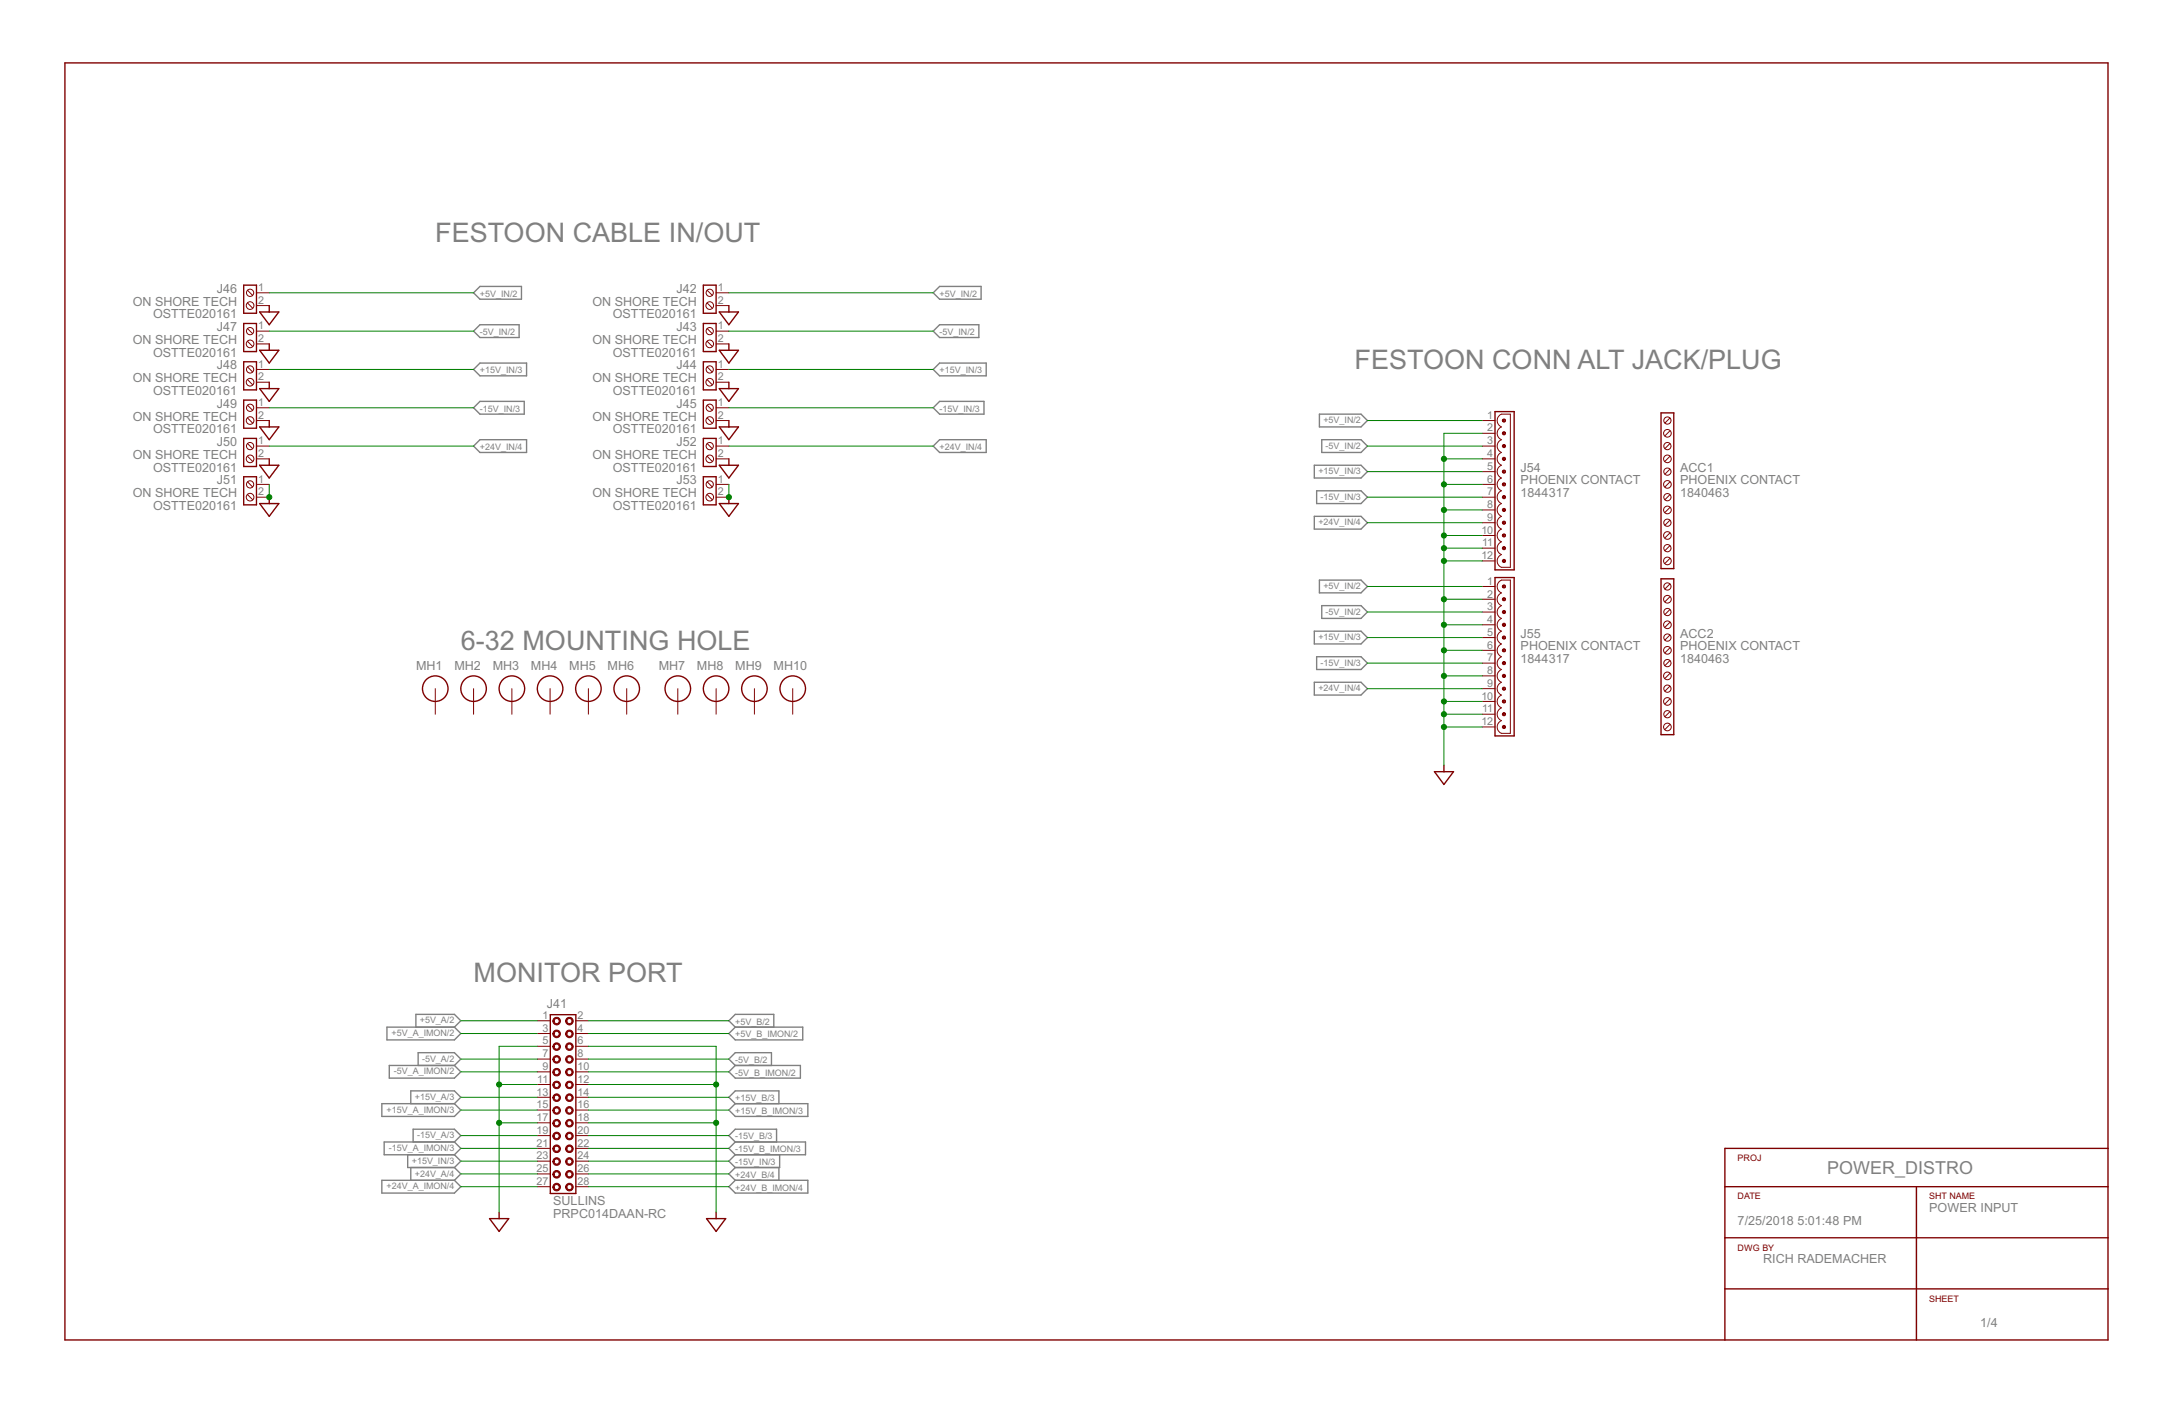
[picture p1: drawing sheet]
<svg xmlns="http://www.w3.org/2000/svg" width="432mm" height="279mm" viewBox="0 0 432 279" stroke-linecap="round" stroke-linejoin="round" font-family="sans-serif">
<g fill="#808080" stroke="#808080" stroke-width=".28">
<path d="M94.2 58.2l1.3-1.2z"/>
<path d="M95.5 57h8.2z"/>
<path d="M94.2 58.2l1.3 1.3z"/>
<path d="M95.5 59.5h8.2z"/>
<path d="M103.7 57v2.5z"/>
<path d="M185.6 58.2l1.3-1.2z"/>
<path d="M186.9 57h8.2z"/>
<path d="M185.6 58.2l1.3 1.3z"/>
<path d="M186.9 59.5h8.2z"/>
<path d="M195.1 57v2.5z"/>
<path d="M272 83.6l-1.3 1.3z"/>
<path d="M262.4 84.9h8.3z"/>
<path d="M270.7 82.4l1.3 1.2z"/>
<path d="M262.4 82.4h8.3z"/>
<path d="M262.4 82.4v2.5z"/>
<path d="M272 116.6l-1.3 1.3z"/>
<path d="M262.4 117.9h8.3z"/>
<path d="M270.7 115.4l1.3 1.2z"/>
<path d="M262.4 115.4h8.3z"/>
<path d="M262.4 115.4v2.5z"/>
<path d="M94.2 65.8l1.3-1.2z"/>
<path d="M95.5 64.6h7.8z"/>
<path d="M94.2 65.8l1.3 1.3z"/>
<path d="M95.5 67.1h7.8z"/>
<path d="M103.3 64.6v2.5z"/>
<path d="M185.6 65.8l1.3-1.2z"/>
<path d="M186.9 64.6h7.8z"/>
<path d="M185.6 65.8l1.3 1.3z"/>
<path d="M186.9 67.1h7.8z"/>
<path d="M194.7 64.6v2.5z"/>
<path d="M272 88.7l-1.3 1.3z"/>
<path d="M262.9 90h7.8z"/>
<path d="M270.7 87.4l1.3 1.3z"/>
<path d="M262.9 87.4h7.8z"/>
<path d="M262.9 87.4v2.6z"/>
<path d="M272 121.7l-1.3 1.3z"/>
<path d="M262.9 123h7.8z"/>
<path d="M270.7 120.4l1.3 1.3z"/>
<path d="M262.9 120.4h7.8z"/>
<path d="M262.9 120.4v2.6z"/>
<path d="M94.2 73.5l1.3-1.3z"/>
<path d="M95.5 72.2h9.2z"/>
<path d="M94.2 73.5l1.3 1.2z"/>
<path d="M95.5 74.7h9.2z"/>
<path d="M104.7 72.2v2.5z"/>
<path d="M91.7 230.9l-1.3 1.3z"/>
<path d="M81.1 232.2h9.3z"/>
<path d="M90.4 229.6l1.3 1.3z"/>
<path d="M81.1 229.6h9.3z"/>
<path d="M81.1 229.6v2.6z"/>
<path d="M185.6 73.5l1.3-1.3z"/>
<path d="M186.9 72.2h9.3z"/>
<path d="M185.6 73.5l1.3 1.2z"/>
<path d="M186.9 74.7h9.3z"/>
<path d="M196.2 72.2v2.5z"/>
<path d="M272 93.8l-1.3 1.3z"/>
<path d="M261.4 95.1h9.3z"/>
<path d="M270.7 92.5l1.3 1.3z"/>
<path d="M261.4 92.5h9.3z"/>
<path d="M261.4 92.5v2.6z"/>
<path d="M272 126.8l-1.3 1.3z"/>
<path d="M261.4 128.1h9.3z"/>
<path d="M270.7 125.5l1.3 1.3z"/>
<path d="M261.4 125.5h9.3z"/>
<path d="M261.4 125.5v2.6z"/>
<path d="M94.2 81.1l1.3-1.3z"/>
<path d="M95.5 79.8h8.8z"/>
<path d="M94.2 81.1l1.3 1.3z"/>
<path d="M95.5 82.4h8.8z"/>
<path d="M104.3 79.8v2.6z"/>
<path d="M145 230.9l1.2-1.3z"/>
<path d="M146.2 229.6h8.9z"/>
<path d="M145 230.9l1.2 1.3z"/>
<path d="M146.2 232.2h8.9z"/>
<path d="M155.1 229.6v2.6z"/>
<path d="M185.6 81.1l1.3-1.3z"/>
<path d="M186.9 79.8h8.8z"/>
<path d="M185.6 81.1l1.3 1.3z"/>
<path d="M186.9 82.4h8.8z"/>
<path d="M195.7 79.8v2.6z"/>
<path d="M272 98.9l-1.3 1.2z"/>
<path d="M261.9 100.1h8.8z"/>
<path d="M270.7 97.6l1.3 1.3z"/>
<path d="M261.9 97.6h8.8z"/>
<path d="M261.9 97.6v2.5z"/>
<path d="M272 131.9l-1.3 1.2z"/>
<path d="M261.9 133.1h8.8z"/>
<path d="M270.7 130.6l1.3 1.3z"/>
<path d="M261.9 130.6h8.8z"/>
<path d="M261.9 130.6v2.5z"/>
<path d="M94.2 88.7l1.3-1.3z"/>
<path d="M95.5 87.4h9.2z"/>
<path d="M94.2 88.7l1.3 1.3z"/>
<path d="M95.5 90h9.2z"/>
<path d="M104.7 87.4v2.6z"/>
<path d="M185.6 88.7l1.3-1.3z"/>
<path d="M186.9 87.4h9.3z"/>
<path d="M185.6 88.7l1.3 1.3z"/>
<path d="M186.9 90h9.3z"/>
<path d="M196.2 87.4v2.6z"/>
<path d="M272 103.9l-1.3 1.3z"/>
<path d="M261.4 105.2h9.3z"/>
<path d="M270.7 102.7l1.3 1.2z"/>
<path d="M261.4 102.7h9.3z"/>
<path d="M261.4 102.7v2.5z"/>
<path d="M272 136.9l-1.3 1.3z"/>
<path d="M261.4 138.2h9.3z"/>
<path d="M270.7 135.7l1.3 1.2z"/>
<path d="M261.4 135.7h9.3z"/>
<path d="M261.4 135.7v2.5z"/>
<path d="M91.7 203l-1.3 1.3z"/>
<path d="M82.7 204.3h7.7z"/>
<path d="M90.4 201.7l1.3 1.3z"/>
<path d="M82.7 201.7h7.7z"/>
<path d="M82.7 201.7v2.6z"/>
<path d="M145 203l1.2-1.3z"/>
<path d="M146.2 201.7h7.7z"/>
<path d="M145 203l1.2 1.3z"/>
<path d="M146.2 204.3h7.7z"/>
<path d="M153.9 201.7v2.6z"/>
<path d="M91.7 205.5l-1.3 1.3z"/>
<path d="M77 206.8h13.4z"/>
<path d="M90.4 204.3l1.3 1.2z"/>
<path d="M77 204.3h13.4z"/>
<path d="M77 204.3v2.5z"/>
<path d="M145 205.5l1.2-1.2z"/>
<path d="M146.2 204.3h13.5z"/>
<path d="M145 205.5l1.2 1.3z"/>
<path d="M146.2 206.8h13.5z"/>
<path d="M159.7 204.3v2.5z"/>
<path d="M91.7 210.6l-1.3 1.3z"/>
<path d="M83.2 211.9h7.2z"/>
<path d="M90.4 209.3l1.3 1.3z"/>
<path d="M83.2 209.3h7.2z"/>
<path d="M83.2 209.3v2.6z"/>
<path d="M90.4 214.4l1.3-1.3z"/>
<path d="M77.4 214.4h13z"/>
<path d="M90.4 211.9l1.3 1.2z"/>
<path d="M77.4 211.9h13z"/>
<path d="M77.4 211.9v2.5z"/>
<path d="M91.7 218.2l-1.3 1.3z"/>
<path d="M81.7 219.5h8.7z"/>
<path d="M90.4 216.9l1.3 1.3z"/>
<path d="M81.7 216.9h8.7z"/>
<path d="M81.7 216.9v2.6z"/>
<path d="M91.7 220.7l-1.3 1.3z"/>
<path d="M75.9 222h14.5z"/>
<path d="M90.4 219.5l1.3 1.2z"/>
<path d="M75.9 219.5h14.5z"/>
<path d="M75.9 219.5v2.5z"/>
<path d="M91.7 225.8l-1.3 1.3z"/>
<path d="M82.2 227.1h8.2z"/>
<path d="M90.4 224.6l1.3 1.2z"/>
<path d="M82.2 224.6h8.2z"/>
<path d="M82.2 224.6v2.5z"/>
<path d="M91.7 228.4l-1.3 1.2z"/>
<path d="M76.4 229.6h14z"/>
<path d="M90.4 227.1l1.3 1.3z"/>
<path d="M76.4 227.1h14z"/>
<path d="M76.4 227.1v2.5z"/>
<path d="M91.7 233.4l-1.3 1.3z"/>
<path d="M81.7 234.7h8.7z"/>
<path d="M90.4 232.2l1.3 1.2z"/>
<path d="M81.7 232.2h8.7z"/>
<path d="M81.7 232.2v2.5z"/>
<path d="M91.7 236l-1.3 1.3z"/>
<path d="M75.9 237.3h14.5z"/>
<path d="M90.4 234.7l1.3 1.3z"/>
<path d="M75.9 234.7h14.5z"/>
<path d="M75.9 234.7v2.6z"/>
<path d="M145 210.6l1.2-1.3z"/>
<path d="M146.2 209.3h7.2z"/>
<path d="M145 210.6l1.2 1.3z"/>
<path d="M146.2 211.9h7.2z"/>
<path d="M153.4 209.3v2.6z"/>
<path d="M145 213.1l1.2-1.2z"/>
<path d="M146.2 211.9h13z"/>
<path d="M145 213.1l1.2 1.3z"/>
<path d="M146.2 214.4h13z"/>
<path d="M159.2 211.9v2.5z"/>
<path d="M145 218.2l1.2-1.3z"/>
<path d="M146.2 216.9h8.7z"/>
<path d="M145 218.2l1.2 1.3z"/>
<path d="M146.2 219.5h8.7z"/>
<path d="M154.9 216.9v2.6z"/>
<path d="M145 220.7l1.2-1.2z"/>
<path d="M146.2 219.5h14.5z"/>
<path d="M145 220.7l1.2 1.3z"/>
<path d="M146.2 222h14.5z"/>
<path d="M160.7 219.5v2.5z"/>
<path d="M145 228.4l1.2-1.3z"/>
<path d="M146.2 227.1h14z"/>
<path d="M145 228.4l1.2 1.2z"/>
<path d="M146.2 229.6h14z"/>
<path d="M160.2 227.1v2.5z"/>
<path d="M145 233.4l1.2-1.2z"/>
<path d="M146.2 232.2h8.7z"/>
<path d="M145 233.4l1.2 1.3z"/>
<path d="M146.2 234.7h8.7z"/>
<path d="M154.9 232.2v2.5z"/>
<path d="M145 236l1.2-1.3z"/>
<path d="M146.2 234.7h14.5z"/>
<path d="M145 236l1.2 1.3z"/>
<path d="M146.2 237.3h14.5z"/>
<path d="M160.7 234.7v2.6z"/>
<path d="M145 225.8l1.2-1.2z"/>
<path d="M146.2 224.6h8.3z"/>
<path d="M145 225.8l1.2 1.3z"/>
<path d="M146.2 227.1h8.3z"/>
<path d="M154.5 224.6v2.5z"/>
</g>
<g fill="#800000" stroke="#800000" stroke-width=".28">
<path d="M12.9 266.5h330.2z"/>
<path d="M419.3 256.3v10.2z"/>
<path d="M419.3 246.1v10.2z"/>
<path d="M419.3 236v10.1z"/>
<path d="M419.3 228.4v7.6z"/>
<path d="M419.3 12.5v215.9z"/>
<path d="M12.9 12.5h406.4z"/>
<path d="M12.9 12.5v254z"/>
<path d="M381.2 266.5h38.1z"/>
<path d="M343.1 266.5h38.1z"/>
<path d="M343.1 256.3v10.2z"/>
<path d="M343.1 246.1v10.2z"/>
<path d="M343.1 236v10.1z"/>
<path d="M343.1 228.4v7.6z"/>
<path d="M343.1 228.4h76.2z"/>
<path d="M343.1 236h38.1z"/>
<path d="M381.2 236h38.1z"/>
<path d="M343.1 246.1h76.2z"/>
<path d="M343.1 256.3h76.2z"/>
<path d="M381.2 236v30.5z"/>
<path d="M53.6 60.8v1.2z"/>
<path d="M53.6 62h1.9z"/>
<path d="M55.5 62l-1.9 2.6z"/>
<path d="M51.6 62l2 2.6z"/>
<path d="M51.6 62h2z"/>
<path d="M53.6 68.4v1.3z"/>
<path d="M53.6 69.7h1.9z"/>
<path d="M55.5 69.7l-1.9 2.5z"/>
<path d="M51.6 69.7l2 2.5z"/>
<path d="M51.6 69.7h2z"/>
<path d="M53.6 76v1.3z"/>
<path d="M53.6 77.3h1.9z"/>
<path d="M55.5 77.3l-1.9 2.5z"/>
<path d="M51.6 77.3l2 2.5z"/>
<path d="M51.6 77.3h2z"/>
<path d="M53.6 83.6v1.3z"/>
<path d="M53.6 84.9h1.9z"/>
<path d="M55.5 84.9l-1.9 2.5z"/>
<path d="M51.6 84.9l2 2.5z"/>
<path d="M51.6 84.9h2z"/>
<path d="M53.6 91.2v1.3z"/>
<path d="M53.6 92.5h1.9z"/>
<path d="M55.5 92.5l-1.9 2.6z"/>
<path d="M51.6 92.5l2 2.6z"/>
<path d="M51.6 92.5h2z"/>
<path d="M51 56.7v5.6z"/>
<path d="M48.5 62.3h2.5z"/>
<path d="M48.5 56.7v5.6z"/>
<path d="M48.5 56.7h2.5z"/>
<path d="M51 64.3v5.6z"/>
<path d="M48.5 69.9h2.5z"/>
<path d="M48.5 64.3v5.6z"/>
<path d="M48.5 64.3h2.5z"/>
<path d="M51 71.9v5.6z"/>
<path d="M48.5 77.5h2.5z"/>
<path d="M48.5 71.9v5.6z"/>
<path d="M48.5 71.9h2.5z"/>
<path d="M51 79.6v5.6z"/>
<path d="M48.5 85.2h2.5z"/>
<path d="M48.5 79.6v5.6z"/>
<path d="M48.5 79.6h2.5z"/>
<path d="M51 87.2v5.6z"/>
<path d="M48.5 92.8h2.5z"/>
<path d="M48.5 87.2v5.6z"/>
<path d="M48.5 87.2h2.5z"/>
<path d="M51 94.8v5.6z"/>
<path d="M48.5 100.4h2.5z"/>
<path d="M48.5 94.8v5.6z"/>
<path d="M48.5 94.8h2.5z"/>
<path d="M109.5 201.8h5z"/>
<path d="M109.5 201.8v35.5z"/>
<path d="M109.5 237.3h5z"/>
<path d="M114.5 201.8v35.5z"/>
<path d="M99.3 241.1v1.2z"/>
<path d="M99.3 242.3h1.9z"/>
<path d="M101.2 242.3l-1.9 2.6z"/>
<path d="M97.4 242.3l1.9 2.6z"/>
<path d="M97.4 242.3h1.9z"/>
<path d="M142.4 241.1v1.2z"/>
<path d="M142.4 242.3h1.9z"/>
<path d="M144.3 242.3l-1.9 2.6z"/>
<path d="M140.5 242.3l1.9 2.6z"/>
<path d="M140.5 242.3h1.9z"/>
<path d="M53.6 98.9v1.2z"/>
<path d="M53.6 100.1h1.9z"/>
<path d="M55.5 100.1l-1.9 2.6z"/>
<path d="M51.6 100.1l2 2.6z"/>
<path d="M51.6 100.1h2z"/>
<path d="M145 60.8v1.2z"/>
<path d="M145 62h1.9z"/>
<path d="M146.9 62l-1.9 2.6z"/>
<path d="M143.1 62l1.9 2.6z"/>
<path d="M143.1 62h1.9z"/>
<path d="M145 68.4v1.3z"/>
<path d="M145 69.7h1.9z"/>
<path d="M146.9 69.7l-1.9 2.5z"/>
<path d="M143.1 69.7l1.9 2.5z"/>
<path d="M143.1 69.7h1.9z"/>
<path d="M145 76v1.3z"/>
<path d="M145 77.3h1.9z"/>
<path d="M146.9 77.3l-1.9 2.5z"/>
<path d="M143.1 77.3l1.9 2.5z"/>
<path d="M143.1 77.3h1.9z"/>
<path d="M145 83.6v1.3z"/>
<path d="M145 84.9h1.9z"/>
<path d="M146.9 84.9l-1.9 2.5z"/>
<path d="M143.1 84.9l1.9 2.5z"/>
<path d="M143.1 84.9h1.9z"/>
<path d="M145 91.2v1.3z"/>
<path d="M145 92.5h1.9z"/>
<path d="M146.9 92.5l-1.9 2.6z"/>
<path d="M143.1 92.5l1.9 2.6z"/>
<path d="M143.1 92.5h1.9z"/>
<path d="M142.4 56.7v5.6z"/>
<path d="M139.9 62.3h2.5z"/>
<path d="M139.9 56.7v5.6z"/>
<path d="M139.9 56.7h2.5z"/>
<path d="M142.4 64.3v5.6z"/>
<path d="M139.9 69.9h2.5z"/>
<path d="M139.9 64.3v5.6z"/>
<path d="M139.9 64.3h2.5z"/>
<path d="M142.4 71.9v5.6z"/>
<path d="M139.9 77.5h2.5z"/>
<path d="M139.9 71.9v5.6z"/>
<path d="M139.9 71.9h2.5z"/>
<path d="M142.4 79.6v5.6z"/>
<path d="M139.9 85.2h2.5z"/>
<path d="M139.9 79.6v5.6z"/>
<path d="M139.9 79.6h2.5z"/>
<path d="M142.4 87.2v5.6z"/>
<path d="M139.9 92.8h2.5z"/>
<path d="M139.9 87.2v5.6z"/>
<path d="M139.9 87.2h2.5z"/>
<path d="M142.4 94.8v5.6z"/>
<path d="M139.9 100.4h2.5z"/>
<path d="M139.9 94.8v5.6z"/>
<path d="M139.9 94.8h2.5z"/>
<path d="M145 98.9v1.2z"/>
<path d="M145 100.1h1.9z"/>
<path d="M146.9 100.1l-1.9 2.6z"/>
<path d="M143.1 100.1l1.9 2.6z"/>
<path d="M143.1 100.1h1.9z"/>
<path d="M330.4 82.1v31z"/>
<path d="M330.4 113.1h2.5z"/>
<path d="M332.9 82.1v31z"/>
<path d="M330.4 82.1h2.5z"/>
<path d="M330.4 115.1v31z"/>
<path d="M330.4 146.1h2.5z"/>
<path d="M332.9 115.1v31z"/>
<path d="M330.4 115.1h2.5z"/>
<path d="M301.2 81.9v31.4z"/>
<path d="M297.3 113.3h3.9z"/>
<path d="M297.3 81.9v31.4z"/>
<path d="M297.3 81.9h3.9z"/>
<path d="M301.2 114.9v31.4z"/>
<path d="M297.3 146.3h3.9z"/>
<path d="M297.3 114.9v31.4z"/>
<path d="M297.3 114.9h3.9z"/>
<path d="M287.2 152.2v1.3z"/>
<path d="M287.2 153.5h1.9z"/>
<path d="M289.1 153.5l-1.9 2.5z"/>
<path d="M285.3 153.5l1.9 2.5z"/>
<path d="M285.3 153.5h1.9z"/>
</g>
<g fill="none" stroke="#800000" stroke-width=".28">
<circle cx="86.6" cy="136.9" r="2.54"/>
<circle cx="94.2" cy="136.9" r="2.54"/>
<circle cx="101.8" cy="136.9" r="2.54"/>
<circle cx="109.4" cy="136.9" r="2.54"/>
<circle cx="117" cy="136.9" r="2.54"/>
<circle cx="124.7" cy="136.9" r="2.54"/>
<circle cx="134.8" cy="136.9" r="2.54"/>
<circle cx="142.4" cy="136.9" r="2.54"/>
<circle cx="150.1" cy="136.9" r="2.54"/>
<circle cx="157.7" cy="136.9" r="2.54"/>
</g>
<g fill="#800000" stroke="#800000" stroke-width=".2">
<path d="M86.6 136.9v5.1z"/>
<path d="M94.2 136.9v5.1z"/>
<path d="M101.8 136.9v5.1z"/>
<path d="M109.4 136.9v5.1z"/>
<path d="M51 58.2h2.6z"/>
<path d="M51 60.8h2.6z"/>
<path d="M49.2 57.7l1 1z"/>
<path d="M49.2 60.3l1 1z"/>
<path d="M51 65.8h2.6z"/>
<path d="M51 68.4h2.6z"/>
<path d="M49.2 65.3l1 1.1z"/>
<path d="M49.2 67.9l1 1z"/>
<path d="M51 73.5h2.6z"/>
<path d="M51 76h2.6z"/>
<path d="M49.2 73l1 1z"/>
<path d="M49.2 75.5l1 1z"/>
<path d="M51 81.1h2.6z"/>
<path d="M51 83.6h2.6z"/>
<path d="M49.2 80.6l1 1z"/>
<path d="M49.2 83.1l1 1z"/>
<path d="M51 88.7h2.6z"/>
<path d="M51 91.2h2.6z"/>
<path d="M49.2 88.2l1 1z"/>
<path d="M49.2 90.7l1 1.1z"/>
<path d="M51 96.3h2.6z"/>
<path d="M51 98.9h2.6z"/>
<path d="M49.2 95.8l1 1z"/>
<path d="M49.2 98.4l1 1z"/>
<path d="M106.9 203h2.5z"/>
<path d="M114.5 203h2.5z"/>
<path d="M106.9 205.5h2.5z"/>
<path d="M114.5 205.5h2.5z"/>
<path d="M106.9 208.1h2.5z"/>
<path d="M114.5 208.1h2.5z"/>
<path d="M106.9 210.6h2.5z"/>
<path d="M114.5 210.6h2.5z"/>
<path d="M106.9 213.1h2.5z"/>
<path d="M114.5 213.1h2.5z"/>
<path d="M106.9 215.7h2.5z"/>
<path d="M114.5 215.7h2.5z"/>
<path d="M106.9 218.2h2.5z"/>
<path d="M114.5 218.2h2.5z"/>
<path d="M106.9 220.7h2.5z"/>
<path d="M114.5 220.7h2.5z"/>
<path d="M106.9 223.3h2.5z"/>
<path d="M114.5 223.3h2.5z"/>
<path d="M106.9 225.8h2.5z"/>
<path d="M114.5 225.8h2.5z"/>
<path d="M106.9 228.4h2.5z"/>
<path d="M114.5 228.4h2.5z"/>
<path d="M106.9 230.9h2.5z"/>
<path d="M114.5 230.9h2.5z"/>
<path d="M106.9 233.4h2.5z"/>
<path d="M114.5 233.4h2.5z"/>
<path d="M106.9 236h2.5z"/>
<path d="M114.5 236h2.5z"/>
<path d="M117 136.9v5.1z"/>
<path d="M124.7 136.9v5.1z"/>
<path d="M134.8 136.9v5.1z"/>
<path d="M142.4 136.9v5.1z"/>
<path d="M150.1 136.9v5.1z"/>
<path d="M157.7 136.9v5.1z"/>
<path d="M142.4 58.2h2.6z"/>
<path d="M142.4 60.8h2.6z"/>
<path d="M140.7 57.7l1 1z"/>
<path d="M140.7 60.3l1 1z"/>
<path d="M142.4 65.8h2.6z"/>
<path d="M142.4 68.4h2.6z"/>
<path d="M140.7 65.3l1 1.1z"/>
<path d="M140.7 67.9l1 1z"/>
<path d="M142.4 73.5h2.6z"/>
<path d="M142.4 76h2.6z"/>
<path d="M140.7 73l1 1z"/>
<path d="M140.7 75.5l1 1z"/>
<path d="M142.4 81.1h2.6z"/>
<path d="M142.4 83.6h2.6z"/>
<path d="M140.7 80.6l1 1z"/>
<path d="M140.7 83.1l1 1z"/>
<path d="M142.4 88.7h2.6z"/>
<path d="M142.4 91.2h2.6z"/>
<path d="M140.7 88.2l1 1z"/>
<path d="M140.7 90.7l1 1.1z"/>
<path d="M142.4 96.3h2.6z"/>
<path d="M142.4 98.9h2.6z"/>
<path d="M140.7 95.8l1 1z"/>
<path d="M140.7 98.4l1 1z"/>
<path d="M332.1 83.1l-1 1z"/>
<path d="M332.1 85.7l-1 1z"/>
<path d="M332.1 88.2l-1 1z"/>
<path d="M332.1 90.7l-1 1.1z"/>
<path d="M332.1 93.3l-1 1z"/>
<path d="M332.1 95.8l-1 1z"/>
<path d="M332.1 98.4l-1 1z"/>
<path d="M332.1 100.9l-1 1z"/>
<path d="M332.1 103.4l-1 1.1z"/>
<path d="M331.1 107l1-1z"/>
<path d="M332.1 108.5l-1 1z"/>
<path d="M332.1 111l-1 1.1z"/>
<path d="M332.1 116.1l-1 1z"/>
<path d="M332.1 118.7l-1 1z"/>
<path d="M332.1 121.2l-1 1z"/>
<path d="M332.1 123.7l-1 1.1z"/>
<path d="M332.1 126.3l-1 1z"/>
<path d="M332.1 128.8l-1 1z"/>
<path d="M332.1 131.4l-1 1z"/>
<path d="M332.1 133.9l-1 1z"/>
<path d="M332.1 136.4l-1 1.1z"/>
<path d="M332.1 139l-1 1z"/>
<path d="M332.1 141.5l-1 1z"/>
<path d="M332.1 144.1l-1 1z"/>
<path d="M294.8 83.6h2.5z"/>
<path d="M294.8 86.2h2.5z"/>
<path d="M294.8 88.7h2.5z"/>
<path d="M294.8 91.2h2.5z"/>
<path d="M294.8 93.8h2.5z"/>
<path d="M294.8 96.3h2.5z"/>
<path d="M294.8 98.9h2.5z"/>
<path d="M294.8 101.4h2.5z"/>
<path d="M294.8 103.9h2.5z"/>
<path d="M294.8 106.5h2.5z"/>
<path d="M294.8 109h2.5z"/>
<path d="M294.8 111.5h2.5z"/>
<path d="M298.6 82.4h1.8z"/>
<path d="M300.4 82.4v30.4z"/>
<path d="M298.6 112.8h1.8z"/>
<path d="M294.8 116.6h2.5z"/>
<path d="M294.8 119.2h2.5z"/>
<path d="M294.8 121.7h2.5z"/>
<path d="M294.8 124.2h2.5z"/>
<path d="M294.8 126.8h2.5z"/>
<path d="M294.8 129.3h2.5z"/>
<path d="M294.8 131.9h2.5z"/>
<path d="M294.8 134.4h2.5z"/>
<path d="M294.8 136.9h2.5z"/>
<path d="M294.8 139.5h2.5z"/>
<path d="M294.8 142h2.5z"/>
<path d="M294.8 144.6h2.5z"/>
<path d="M298.6 115.4h1.8z"/>
<path d="M300.4 115.4v30.4z"/>
<path d="M298.6 145.8h1.8z"/>
<path d="M112.7 202.6a.75 .75 0 0 1 1.2 0 .75 .75 0 0 1-.4 1.2 .75 .75 0 0 1-1-.7h.3a.51 .51 0 0 1 .7-.5 .51 .51 0 0 1 .1 .9 .51 .51 0 0 1-.8-.3v-.1h-.3z" fill-rule="evenodd"/>
<path d="M112.7 205.1a.75 .75 0 0 1 1.2 .1 .75 .75 0 0 1-.4 1.1 .75 .75 0 0 1-1-.7h.3a.51 .51 0 0 1 .7-.4 .51 .51 0 0 1 .1 .8 .51 .51 0 0 1-.8-.2v-.2h-.3z" fill-rule="evenodd"/>
<path d="M112.7 207.6a.75 .75 0 0 1 1.2 .1 .75 .75 0 0 1-.4 1.1 .75 .75 0 0 1-1-.7h.3a.51 .51 0 0 1 .7-.4 .51 .51 0 0 1 .1 .8 .51 .51 0 0 1-.8-.2v-.2h-.3z" fill-rule="evenodd"/>
<path d="M112.7 210.2a.75 .75 0 0 1 1.2 0 .75 .75 0 0 1-.4 1.2 .75 .75 0 0 1-1-.7h.3a.51 .51 0 0 1 .7-.5 .51 .51 0 0 1 .1 .9 .51 .51 0 0 1-.8-.3v-.1h-.3z" fill-rule="evenodd"/>
<path d="M112.7 212.7a.75 .75 0 0 1 1.2 .1 .75 .75 0 0 1-.4 1.1 .75 .75 0 0 1-1-.7h.3a.51 .51 0 0 1 .7-.4 .51 .51 0 0 1 .1 .8 .51 .51 0 0 1-.8-.2v-.2h-.3z" fill-rule="evenodd"/>
<path d="M112.7 215.3a.75 .75 0 0 1 1.2 0 .75 .75 0 0 1-.4 1.2 .75 .75 0 0 1-1-.7h.3a.51 .51 0 0 1 .7-.5 .51 .51 0 0 1 .1 .9 .51 .51 0 0 1-.8-.3v-.1h-.3z" fill-rule="evenodd"/>
<path d="M112.7 217.8a.75 .75 0 0 1 1.2 .1 .75 .75 0 0 1-.4 1.1 .75 .75 0 0 1-1-.7h.3a.51 .51 0 0 1 .7-.4 .51 .51 0 0 1 .1 .8 .51 .51 0 0 1-.8-.2v-.2h-.3z" fill-rule="evenodd"/>
<path d="M110.1 202.6a.75 .75 0 0 1 1.2 0 .75 .75 0 0 1-.4 1.2 .75 .75 0 0 1-.9-.7h.2a.51 .51 0 0 1 .7-.5 .51 .51 0 0 1 .1 .9 .51 .51 0 0 1-.8-.3v-.1h-.2z" fill-rule="evenodd"/>
<path d="M110.1 205.1a.75 .75 0 0 1 1.2 .1 .75 .75 0 0 1-.4 1.1 .75 .75 0 0 1-.9-.7h.2a.51 .51 0 0 1 .7-.4 .51 .51 0 0 1 .1 .8 .51 .51 0 0 1-.8-.2v-.2h-.2z" fill-rule="evenodd"/>
<path d="M110.1 207.6a.75 .75 0 0 1 1.2 .1 .75 .75 0 0 1-.4 1.1 .75 .75 0 0 1-.9-.7h.2a.51 .51 0 0 1 .7-.4 .51 .51 0 0 1 .1 .8 .51 .51 0 0 1-.8-.2v-.2h-.2z" fill-rule="evenodd"/>
<path d="M110.1 210.2a.75 .75 0 0 1 1.2 0 .75 .75 0 0 1-.4 1.2 .75 .75 0 0 1-.9-.7h.2a.51 .51 0 0 1 .7-.5 .51 .51 0 0 1 .1 .9 .51 .51 0 0 1-.8-.3v-.1h-.2z" fill-rule="evenodd"/>
<path d="M110.1 212.7a.75 .75 0 0 1 1.2 .1 .75 .75 0 0 1-.4 1.1 .75 .75 0 0 1-.9-.7h.2a.51 .51 0 0 1 .7-.4 .51 .51 0 0 1 .1 .8 .51 .51 0 0 1-.8-.2v-.2h-.2z" fill-rule="evenodd"/>
<path d="M110.1 215.3a.75 .75 0 0 1 1.2 0 .75 .75 0 0 1-.4 1.2 .75 .75 0 0 1-.9-.7h.2a.51 .51 0 0 1 .7-.5 .51 .51 0 0 1 .1 .9 .51 .51 0 0 1-.8-.3v-.1h-.2z" fill-rule="evenodd"/>
<path d="M110.1 217.8a.75 .75 0 0 1 1.2 .1 .75 .75 0 0 1-.4 1.1 .75 .75 0 0 1-.9-.7h.2a.51 .51 0 0 1 .7-.4 .51 .51 0 0 1 .1 .8 .51 .51 0 0 1-.8-.2v-.2h-.2z" fill-rule="evenodd"/>
<path d="M110.1 220.3a.75 .75 0 0 1 1.2 .1 .75 .75 0 0 1-.4 1.1 .75 .75 0 0 1-.9-.7h.2a.51 .51 0 0 1 .7-.4 .51 .51 0 0 1 .1 .8 .51 .51 0 0 1-.8-.2v-.2h-.2z" fill-rule="evenodd"/>
<path d="M110.1 222.9a.75 .75 0 0 1 1.2 0 .75 .75 0 0 1-.4 1.2 .75 .75 0 0 1-.9-.7h.2a.51 .51 0 0 1 .7-.5 .51 .51 0 0 1 .1 .9 .51 .51 0 0 1-.8-.3v-.1h-.2z" fill-rule="evenodd"/>
<path d="M110.1 225.4a.75 .75 0 0 1 1.2 .1 .75 .75 0 0 1-.4 1.1 .75 .75 0 0 1-.9-.7h.2a.51 .51 0 0 1 .7-.4 .51 .51 0 0 1 .1 .8 .51 .51 0 0 1-.8-.2v-.2h-.2z" fill-rule="evenodd"/>
<path d="M112.7 225.4a.75 .75 0 0 1 1.2 .1 .75 .75 0 0 1-.4 1.1 .75 .75 0 0 1-1-.7h.3a.51 .51 0 0 1 .7-.4 .51 .51 0 0 1 .1 .8 .51 .51 0 0 1-.8-.2v-.2h-.3z" fill-rule="evenodd"/>
<path d="M112.7 222.9a.75 .75 0 0 1 1.2 0 .75 .75 0 0 1-.4 1.2 .75 .75 0 0 1-1-.7h.3a.51 .51 0 0 1 .7-.5 .51 .51 0 0 1 .1 .9 .51 .51 0 0 1-.8-.3v-.1h-.3z" fill-rule="evenodd"/>
<path d="M112.7 220.3a.75 .75 0 0 1 1.2 .1 .75 .75 0 0 1-.4 1.1 .75 .75 0 0 1-1-.7h.3a.51 .51 0 0 1 .7-.4 .51 .51 0 0 1 .1 .8 .51 .51 0 0 1-.8-.2v-.2h-.3z" fill-rule="evenodd"/>
<path d="M110.1 228a.75 .75 0 0 1 1.2 0 .75 .75 0 0 1-.4 1.2 .75 .75 0 0 1-.9-.7h.2a.51 .51 0 0 1 .7-.5 .51 .51 0 0 1 .1 .9 .51 .51 0 0 1-.8-.3v-.1h-.2z" fill-rule="evenodd"/>
<path d="M110.1 230.5a.75 .75 0 0 1 1.2 .1 .75 .75 0 0 1-.4 1.1 .75 .75 0 0 1-.9-.7h.2a.51 .51 0 0 1 .7-.4 .51 .51 0 0 1 .1 .8 .51 .51 0 0 1-.8-.2v-.2h-.2z" fill-rule="evenodd"/>
<path d="M110.1 233a.75 .75 0 0 1 1.2 .1 .75 .75 0 0 1-.4 1.1 .75 .75 0 0 1-.9-.7h.2a.51 .51 0 0 1 .7-.4 .51 .51 0 0 1 .1 .8 .51 .51 0 0 1-.8-.2v-.2h-.2z" fill-rule="evenodd"/>
<path d="M110.1 235.6a.75 .75 0 0 1 1.2 0 .75 .75 0 0 1-.4 1.2 .75 .75 0 0 1-.9-.7h.2a.51 .51 0 0 1 .7-.5 .51 .51 0 0 1 .1 .9 .51 .51 0 0 1-.8-.3v-.1h-.2z" fill-rule="evenodd"/>
<path d="M112.7 235.6a.75 .75 0 0 1 1.2 0 .75 .75 0 0 1-.4 1.2 .75 .75 0 0 1-1-.7h.3a.51 .51 0 0 1 .7-.5 .51 .51 0 0 1 .1 .9 .51 .51 0 0 1-.8-.3v-.1h-.3z" fill-rule="evenodd"/>
<path d="M112.7 233a.75 .75 0 0 1 1.2 .1 .75 .75 0 0 1-.4 1.1 .75 .75 0 0 1-1-.7h.3a.51 .51 0 0 1 .7-.4 .51 .51 0 0 1 .1 .8 .51 .51 0 0 1-.8-.2v-.2h-.3z" fill-rule="evenodd"/>
<path d="M112.7 230.5a.75 .75 0 0 1 1.2 .1 .75 .75 0 0 1-.4 1.1 .75 .75 0 0 1-1-.7h.3a.51 .51 0 0 1 .7-.4 .51 .51 0 0 1 .1 .8 .51 .51 0 0 1-.8-.2v-.2h-.3z" fill-rule="evenodd"/>
<path d="M112.7 228a.75 .75 0 0 1 1.2 0 .75 .75 0 0 1-.4 1.2 .75 .75 0 0 1-1-.7h.3a.51 .51 0 0 1 .7-.5 .51 .51 0 0 1 .1 .9 .51 .51 0 0 1-.8-.3v-.1h-.3z" fill-rule="evenodd"/>
<path d="M298.9 111.4a.32 .32 0 0 1 .5 0 .32 .32 0 0 1-.2 .5 .32 .32 0 0 1-.4-.4h.1a.19 .19 0 0 1 .3-.1 .19 .19 0 0 1 0 .3l-.4-.2z" fill-rule="evenodd"/>
<path d="M298.9 108.9a.32 .32 0 0 1 .5-.1 .32 .32 0 0 1-.2 .5 .32 .32 0 0 1-.4-.3h.1a.19 .19 0 0 1 .3-.1 .19 .19 0 0 1 0 .3l-.4-.2z" fill-rule="evenodd"/>
<path d="M298.9 106.3a.32 .32 0 0 1 .5 0 .32 .32 0 0 1-.2 .5 .32 .32 0 0 1-.4-.3l.2-.2a.18 .18 0 0 1 .3 .1 .18 .18 0 0 1-.1 .2 .18 .18 0 0 1-.2 0l-.2-.1z" fill-rule="evenodd"/>
<path d="M298.9 103.8a.32 .32 0 0 1 .5-.1 .32 .32 0 0 1-.2 .5 .32 .32 0 0 1-.4-.3l.2-.1a.18 .18 0 0 1 .3 0 .18 .18 0 0 1-.1 .3 .18 .18 0 0 1-.2-.1l-.2-.1z" fill-rule="evenodd"/>
<path d="M298.9 101.2a.32 .32 0 0 1 .5 0 .32 .32 0 0 1-.2 .5 .32 .32 0 0 1-.4-.3l.2-.2a.18 .18 0 0 1 .3 .1 .18 .18 0 0 1-.1 .3 .18 .18 0 0 1-.2-.1l-.2-.1z" fill-rule="evenodd"/>
<path d="M298.9 98.7a.32 .32 0 0 1 .5 0 .32 .32 0 0 1-.2 .5 .32 .32 0 0 1-.4-.3l.2-.2a.18 .18 0 0 1 .3 .1 .18 .18 0 0 1-.1 .2 .18 .18 0 0 1-.2 0l-.2-.1z" fill-rule="evenodd"/>
<path d="M298.9 96.2a.32 .32 0 0 1 .5-.1 .32 .32 0 0 1-.2 .5 .32 .32 0 0 1-.4-.3l.2-.1a.18 .18 0 0 1 .3 0 .18 .18 0 0 1-.1 .3 .18 .18 0 0 1-.2-.1l-.2-.1z" fill-rule="evenodd"/>
<path d="M298.9 93.6a.32 .32 0 0 1 .5 0 .32 .32 0 0 1-.2 .5 .32 .32 0 0 1-.4-.3l.2-.2a.18 .18 0 0 1 .3 .1 .18 .18 0 0 1-.1 .2 .18 .18 0 0 1-.2 0l-.2-.1z" fill-rule="evenodd"/>
<path d="M298.9 91.1a.32 .32 0 0 1 .5-.1 .32 .32 0 0 1-.2 .5 .32 .32 0 0 1-.4-.3l.2-.1a.18 .18 0 0 1 .3 0 .18 .18 0 0 1-.1 .3 .18 .18 0 0 1-.2-.1l-.2-.1z" fill-rule="evenodd"/>
<path d="M298.9 88.5a.32 .32 0 0 1 .5 0 .32 .32 0 0 1-.2 .5 .32 .32 0 0 1-.4-.3l.2-.2a.18 .18 0 0 1 .3 .1 .18 .18 0 0 1-.1 .3 .18 .18 0 0 1-.2-.1l-.2-.1z" fill-rule="evenodd"/>
<path d="M298.9 86a.32 .32 0 0 1 .5 0 .32 .32 0 0 1-.2 .5 .32 .32 0 0 1-.4-.3l.2-.2a.18 .18 0 0 1 .3 .1 .18 .18 0 0 1-.1 .2 .18 .18 0 0 1-.2 0l-.2-.1z" fill-rule="evenodd"/>
<path d="M298.9 83.5a.32 .32 0 0 1 .5-.1 .32 .32 0 0 1-.2 .5 .32 .32 0 0 1-.4-.3l.2-.1a.18 .18 0 0 1 .3 0 .18 .18 0 0 1 0 .3 .18 .18 0 0 1-.3-.1l-.2-.1z" fill-rule="evenodd"/>
<path d="M298.9 144.4a.32 .32 0 0 1 .5 0 .32 .32 0 0 1-.2 .5 .32 .32 0 0 1-.4-.3h.1a.19 .19 0 0 1 .3-.2 .19 .19 0 0 1 .1 .2 .19 .19 0 0 1-.3 .1l-.2-.1z" fill-rule="evenodd"/>
<path d="M298.9 141.9a.32 .32 0 0 1 .5-.1 .32 .32 0 0 1-.2 .5 .32 .32 0 0 1-.4-.3h.1a.19 .19 0 0 1 .3-.2 .19 .19 0 0 1 .1 .3 .19 .19 0 0 1-.3 .1l-.2-.2z" fill-rule="evenodd"/>
<path d="M298.9 139.3a.32 .32 0 0 1 .5 0 .32 .32 0 0 1-.2 .5 .32 .32 0 0 1-.4-.3h.1a.19 .19 0 0 1 .3-.2 .19 .19 0 0 1 .1 .2 .19 .19 0 0 1-.3 .2l-.2-.2z" fill-rule="evenodd"/>
<path d="M298.9 136.8a.32 .32 0 0 1 .5 0 .32 .32 0 0 1-.2 .5 .32 .32 0 0 1-.4-.4h.1a.19 .19 0 0 1 .3-.1 .19 .19 0 0 1 .1 .2 .19 .19 0 0 1-.3 .1l-.2-.2z" fill-rule="evenodd"/>
<path d="M298.9 134.3a.32 .32 0 0 1 .5-.1 .32 .32 0 0 1-.2 .5 .32 .32 0 0 1-.4-.3h.1a.19 .19 0 0 1 .3-.2 .19 .19 0 0 1 .1 .3 .19 .19 0 0 1-.3 .1l-.2-.2z" fill-rule="evenodd"/>
<path d="M298.9 131.7a.32 .32 0 0 1 .5 0 .32 .32 0 0 1-.2 .5 .32 .32 0 0 1-.4-.3h.1a.19 .19 0 0 1 .3-.2 .19 .19 0 0 1 .1 .2 .19 .19 0 0 1-.3 .1l-.2-.1z" fill-rule="evenodd"/>
<path d="M298.9 129.2a.32 .32 0 0 1 .5-.1 .32 .32 0 0 1-.2 .5 .32 .32 0 0 1-.4-.3h.1a.19 .19 0 0 1 .3-.2 .19 .19 0 0 1 .1 .3 .19 .19 0 0 1-.3 .1l-.2-.2z" fill-rule="evenodd"/>
<path d="M299 126.5a.32 .32 0 0 1 .4 .2 .32 .32 0 0 1-.2 .4 .32 .32 0 0 1-.4-.3h.1a.19 .19 0 0 1 .3-.2 .2 .2 0 0 1 0 .4l-.4-.2z" fill-rule="evenodd"/>
<path d="M299 124a.32 .32 0 0 1 .4 .2 .32 .32 0 0 1-.2 .4 .32 .32 0 0 1-.4-.4h.1a.19 .19 0 0 1 .3-.1 .19 .19 0 0 1 0 .3l-.4-.2z" fill-rule="evenodd"/>
<path d="M299 121.4a.32 .32 0 0 1 .4 .2 .32 .32 0 0 1-.2 .4 .32 .32 0 0 1-.4-.3h.1a.19 .19 0 0 1 .3-.1 .19 .19 0 0 1 0 .3l-.4-.2z" fill-rule="evenodd"/>
<path d="M298.9 119a.32 .32 0 0 1 .5 0 .32 .32 0 0 1-.2 .5 .32 .32 0 0 1-.4-.3h.1a.19 .19 0 0 1 .3-.2 .19 .19 0 0 1 0 .3l-.4-.1z" fill-rule="evenodd"/>
<path d="M298.9 116.5a.32 .32 0 0 1 .5-.1 .32 .32 0 0 1-.2 .5 .32 .32 0 0 1-.4-.3h.1a.19 .19 0 0 1 .3-.1 .19 .19 0 0 1 0 .3l-.4-.2z" fill-rule="evenodd"/>
</g>
<g fill="none" stroke="#800000" stroke-width=".2">
<path d="M298.6 82.4a1.38 1.38 0 0 0-.8 1.2 1.38 1.38 0 0 0 .8 1.3 1.38 1.38 0 0 0-.8 1.3 1.38 1.38 0 0 0 .8 1.2 1.38 1.38 0 0 0-.8 1.3 1.38 1.38 0 0 0 .8 1.3 1.38 1.38 0 0 0-.8 1.2 1.38 1.38 0 0 0 .8 1.3 1.38 1.38 0 0 0-.8 1.3 1.38 1.38 0 0 0 .8 1.3 1.38 1.38 0 0 0-.8 1.2 1.38 1.38 0 0 0 .8 1.3 1.38 1.38 0 0 0-.8 1.3 1.38 1.38 0 0 0 .8 1.2 1.38 1.38 0 0 0-.8 1.3 1.38 1.38 0 0 0 .8 1.3 1.38 1.38 0 0 0-.8 1.2 1.38 1.38 0 0 0 .8 1.3 1.36 1.36 0 0 0-.8 1.3 1.36 1.36 0 0 0 .8 1.2 1.38 1.38 0 0 0-.8 1.3 1.38 1.38 0 0 0 .8 1.3 1.38 1.38 0 0 0-.8 1.2 1.38 1.38 0 0 0 .8 1.3M298.6 115.4a1.38 1.38 0 0 0-.8 1.2 1.38 1.38 0 0 0 .8 1.3 1.38 1.38 0 0 0-.8 1.3 1.38 1.38 0 0 0 .8 1.2 1.38 1.38 0 0 0-.8 1.3 1.38 1.38 0 0 0 .8 1.3 1.38 1.38 0 0 0-.8 1.2 1.38 1.38 0 0 0 .8 1.3 1.38 1.38 0 0 0-.8 1.3 1.38 1.38 0 0 0 .8 1.3 1.38 1.38 0 0 0-.8 1.2 1.38 1.38 0 0 0 .8 1.3 1.38 1.38 0 0 0-.8 1.3 1.38 1.38 0 0 0 .8 1.2 1.38 1.38 0 0 0-.8 1.3 1.38 1.38 0 0 0 .8 1.3 1.38 1.38 0 0 0-.8 1.2 1.38 1.38 0 0 0 .8 1.3 1.38 1.38 0 0 0-.8 1.3 1.38 1.38 0 0 0 .8 1.3 1.38 1.38 0 0 0-.8 1.2 1.38 1.38 0 0 0 .8 1.3 1.38 1.38 0 0 0-.8 1.3 1.38 1.38 0 0 0 .8 1.2"/>
<circle cx="49.7" cy="58.2" r=".72"/>
<circle cx="141.2" cy="58.2" r=".72"/>
<circle cx="49.7" cy="60.8" r=".76"/>
<circle cx="49.7" cy="68.4" r=".76"/>
<circle cx="49.7" cy="76" r=".76"/>
<circle cx="49.7" cy="65.8" r=".72"/>
<circle cx="49.7" cy="73.5" r=".72"/>
<circle cx="141.2" cy="76" r=".76"/>
<circle cx="141.2" cy="60.8" r=".76"/>
<circle cx="141.2" cy="68.4" r=".76"/>
<circle cx="141.2" cy="65.8" r=".72"/>
<circle cx="141.2" cy="73.5" r=".72"/>
<circle cx="49.7" cy="98.9" r=".76"/>
<circle cx="49.7" cy="91.2" r=".76"/>
<circle cx="49.7" cy="83.6" r=".76"/>
<circle cx="49.7" cy="81.1" r=".72"/>
<circle cx="49.7" cy="88.7" r=".72"/>
<circle cx="49.7" cy="96.3" r=".72"/>
<circle cx="141.2" cy="91.2" r=".76"/>
<circle cx="141.2" cy="98.9" r=".76"/>
<circle cx="141.2" cy="83.6" r=".76"/>
<circle cx="141.2" cy="81.1" r=".72"/>
<circle cx="141.2" cy="88.7" r=".72"/>
<circle cx="141.2" cy="96.3" r=".72"/>
<circle cx="331.6" cy="96.3" r=".76"/>
<circle cx="331.6" cy="91.2" r=".76"/>
<circle cx="331.6" cy="86.2" r=".76"/>
<circle cx="331.6" cy="83.6" r=".72"/>
<circle cx="331.6" cy="93.8" r=".72"/>
<circle cx="331.6" cy="88.7" r=".72"/>
<circle cx="331.6" cy="98.9" r=".72"/>
<circle cx="331.6" cy="111.5" r=".76"/>
<circle cx="331.6" cy="119.2" r=".76"/>
<circle cx="331.6" cy="101.4" r=".76"/>
<circle cx="331.6" cy="106.5" r=".76"/>
<circle cx="331.6" cy="116.6" r=".72"/>
<circle cx="331.6" cy="109" r=".72"/>
<circle cx="331.6" cy="103.9" r=".72"/>
<circle cx="331.6" cy="124.2" r=".76"/>
<circle cx="331.6" cy="129.3" r=".76"/>
<circle cx="331.6" cy="134.4" r=".76"/>
<circle cx="331.6" cy="139.5" r=".76"/>
<circle cx="331.6" cy="126.8" r=".72"/>
<circle cx="331.6" cy="121.7" r=".72"/>
<circle cx="331.6" cy="136.9" r=".72"/>
<circle cx="331.6" cy="131.9" r=".72"/>
<circle cx="331.6" cy="144.6" r=".76"/>
<circle cx="331.6" cy="142" r=".72"/>
</g>
<g fill="#008000" stroke="#008000" stroke-width=".2">
<path d="M53.6 58.2h40.6z"/>
<path d="M145 58.2h40.6z"/>
<path d="M272 83.6h22.8z"/>
<path d="M272 116.6h22.8z"/>
<path d="M53.6 65.8h40.6z"/>
<path d="M145 65.8h40.6z"/>
<path d="M272 88.7h22.8z"/>
<path d="M272 121.7h22.8z"/>
<path d="M53.6 73.5h40.6z"/>
<path d="M91.7 230.9h15.2z"/>
<path d="M145 73.5h40.6z"/>
<path d="M272 93.8h22.8z"/>
<path d="M272 126.8h22.8z"/>
<path d="M53.6 81.1h40.6z"/>
<path d="M117 230.9h28z"/>
<path d="M145 81.1h40.6z"/>
<path d="M272 98.9h22.8z"/>
<path d="M272 131.9h22.8z"/>
<path d="M53.6 88.7h40.6z"/>
<path d="M145 88.7h40.6z"/>
<path d="M272 103.9h22.8z"/>
<path d="M272 136.9h22.8z"/>
<path d="M99.3 208.1h7.6z"/>
<path d="M99.3 223.3v17.8z"/>
<path d="M99.3 215.7v7.6z"/>
<path d="M99.3 208.1v7.6z"/>
<path d="M99.3 215.7h7.6z"/>
<path d="M99.3 223.3h7.6z"/>
<path d="M117 208.1h25.4z"/>
<path d="M142.4 223.3v17.8z"/>
<path d="M142.4 215.7v7.6z"/>
<path d="M142.4 208.1v7.6z"/>
<path d="M117 215.7h25.4z"/>
<path d="M117 223.3h25.4z"/>
<path d="M53.6 96.3v2.6z"/>
<path d="M145 96.3v2.6z"/>
<path d="M287.2 86.2h7.6z"/>
<path d="M287.2 86.2v5z"/>
<path d="M287.2 91.2v5.1z"/>
<path d="M287.2 96.3v5.1z"/>
<path d="M287.2 101.4v5.1z"/>
<path d="M287.2 106.5v2.5z"/>
<path d="M287.2 109v2.5z"/>
<path d="M287.2 111.5v7.7z"/>
<path d="M287.2 119.2v5z"/>
<path d="M287.2 124.2v5.1z"/>
<path d="M287.2 129.3v5.1z"/>
<path d="M287.2 134.4v5.1z"/>
<path d="M287.2 139.5v2.5z"/>
<path d="M287.2 142v2.6z"/>
<path d="M287.2 144.6v7.6z"/>
<path d="M287.2 109h7.6z"/>
<path d="M287.2 111.5h7.6z"/>
<path d="M287.2 142h7.6z"/>
<path d="M287.2 144.6h7.6z"/>
<path d="M287.2 91.2h7.6z"/>
<path d="M287.2 96.3h7.6z"/>
<path d="M287.2 101.4h7.6z"/>
<path d="M287.2 106.5h7.6z"/>
<path d="M287.2 119.2h7.6z"/>
<path d="M287.2 124.2h7.6z"/>
<path d="M287.2 129.3h7.6z"/>
<path d="M287.2 134.4h7.6z"/>
<path d="M287.2 139.5h7.6z"/>
<path d="M91.7 203h15.2z"/>
<path d="M117 203h28z"/>
<path d="M91.7 205.5h15.2z"/>
<path d="M117 205.5h28z"/>
<path d="M91.7 210.6h15.2z"/>
<path d="M91.7 213.1h15.2z"/>
<path d="M91.7 218.2h15.2z"/>
<path d="M91.7 220.7h15.2z"/>
<path d="M91.7 225.8h15.2z"/>
<path d="M91.7 228.4h15.2z"/>
<path d="M91.7 233.4h15.2z"/>
<path d="M91.7 236h15.2z"/>
<path d="M117 210.6h28z"/>
<path d="M117 213.1h28z"/>
<path d="M117 218.2h28z"/>
<path d="M117 220.7h28z"/>
<path d="M117 228.4h28z"/>
<path d="M117 233.4h28z"/>
<path d="M117 236h28z"/>
<path d="M117 225.8h28z"/>
<circle cx="99.3" cy="215.7" r=".51"/>
<circle cx="99.3" cy="223.3" r=".51"/>
<circle cx="142.4" cy="215.7" r=".51"/>
<circle cx="142.4" cy="223.3" r=".51"/>
<circle cx="53.6" cy="98.9" r=".51"/>
<circle cx="145" cy="98.9" r=".51"/>
<circle cx="287.2" cy="109" r=".51"/>
<circle cx="287.2" cy="111.5" r=".51"/>
<circle cx="287.2" cy="142" r=".51"/>
<circle cx="287.2" cy="144.6" r=".51"/>
<circle cx="287.2" cy="91.2" r=".51"/>
<circle cx="287.2" cy="96.3" r=".51"/>
<circle cx="287.2" cy="101.4" r=".51"/>
<circle cx="287.2" cy="106.5" r=".51"/>
<circle cx="287.2" cy="119.2" r=".51"/>
<circle cx="287.2" cy="124.2" r=".51"/>
<circle cx="287.2" cy="129.3" r=".51"/>
<circle cx="287.2" cy="134.4" r=".51"/>
<circle cx="287.2" cy="139.5" r=".51"/>
</g>
<g font-size="6" fill="#808080">
<text x="86.6" y="48.1">FESTOON CABLE IN/OUT</text>
<text x="269.4" y="73.5">FESTOON CONN ALT JACK/PLUG</text>
<text x="91.6" y="129.3">6-32 MOUNTING HOLE</text>
<text x="94.2" y="195.4">MONITOR PORT</text>
</g>
<text font-size="4" fill="#808080" x="363.4" y="233.5">POWER_DISTRO</text>
<g font-size="2.8" fill="#808080">
<text x="43.2" y="58.2">J46</text>
<text x="134.6" y="58.2">J42</text>
<text x="26.4" y="60.8">ON SHORE TECH</text>
<text x="30.4" y="63.3">OSTTE020161</text>
<text x="43.2" y="65.8">J47</text>
<text x="117.8" y="60.8">ON SHORE TECH</text>
<text x="121.9" y="63.3">OSTTE020161</text>
<text x="134.6" y="65.8">J43</text>
<text x="26.4" y="68.4">ON SHORE TECH</text>
<text x="30.4" y="70.9">OSTTE020161</text>
<text x="117.8" y="68.4">ON SHORE TECH</text>
<text x="121.9" y="70.9">OSTTE020161</text>
<text x="26.4" y="76">ON SHORE TECH</text>
<text x="43.2" y="73.5">J48</text>
<text x="117.8" y="76">ON SHORE TECH</text>
<text x="134.6" y="73.5">J44</text>
<text x="26.4" y="83.6">ON SHORE TECH</text>
<text x="30.4" y="78.5">OSTTE020161</text>
<text x="43.2" y="81.1">J49</text>
<text x="117.8" y="83.6">ON SHORE TECH</text>
<text x="121.9" y="78.5">OSTTE020161</text>
<text x="134.6" y="81.1">J45</text>
<text x="30.4" y="86.2">OSTTE020161</text>
<text x="43.2" y="88.7">J50</text>
<text x="121.9" y="86.2">OSTTE020161</text>
<text x="134.6" y="88.7">J52</text>
<text x="26.4" y="91.2">ON SHORE TECH</text>
<text x="30.4" y="93.8">OSTTE020161</text>
<text x="117.8" y="91.2">ON SHORE TECH</text>
<text x="121.9" y="93.8">OSTTE020161</text>
<text x="302.4" y="93.8">J54</text>
<text x="334.2" y="93.8">ACC1</text>
<text x="26.4" y="98.9">ON SHORE TECH</text>
<text x="30.4" y="101.4">OSTTE020161</text>
<text x="43.2" y="96.3">J51</text>
<text x="117.8" y="98.9">ON SHORE TECH</text>
<text x="121.9" y="101.4">OSTTE020161</text>
<text x="134.6" y="96.3">J53</text>
<text x="302.4" y="96.3">PHOENIX CONTACT</text>
<text x="302.4" y="98.9">1844317</text>
<text x="334.2" y="96.3">PHOENIX CONTACT</text>
<text x="334.2" y="98.9">1840463</text>
<text x="302.4" y="129.3">PHOENIX CONTACT</text>
<text x="302.4" y="131.9">1844317</text>
<text x="302.4" y="126.8">J55</text>
<text x="334.2" y="129.3">PHOENIX CONTACT</text>
<text x="334.2" y="131.9">1840463</text>
<text x="334.2" y="126.8">ACC2</text>
<text x="82.8" y="133.1">MH1</text>
<text x="90.4" y="133.1">MH2</text>
<text x="98" y="133.1">MH3</text>
<text x="105.6" y="133.1">MH4</text>
<text x="113.2" y="133.1">MH5</text>
<text x="120.8" y="133.1">MH6</text>
<text x="131" y="133.1">MH7</text>
<text x="138.6" y="133.1">MH8</text>
<text x="146.2" y="133.1">MH9</text>
<text x="153.9" y="133.1">MH10</text>
<text x="108.8" y="200.5">J41</text>
<text x="110" y="239.6">SULLINS</text>
<text x="110" y="242.1">PRPC014DAAN-RC</text>
<text x="345.6" y="243.6">7/25/2018</text>
<text x="357.5" y="243.6">5:01:48 PM</text>
<text x="383.7" y="241.1">POWER INPUT</text>
<text x="350.7" y="251.2">RICH RADEMACHER</text>
<text x="393.9" y="263.9">1/4</text>
</g>
<g font-size="2.4" fill="#808080">
<text x="51.4" y="57.9">1</text>
<text x="142.8" y="57.9">1</text>
<text x="51.4" y="60.4">2</text>
<text x="51.4" y="65.5">1</text>
<text x="142.8" y="60.4">2</text>
<text x="142.8" y="65.5">1</text>
<text x="51.4" y="68">2</text>
<text x="142.8" y="68">2</text>
<text x="51.4" y="73.1">1</text>
<text x="51.4" y="75.6">2</text>
<text x="142.8" y="73.1">1</text>
<text x="142.8" y="75.6">2</text>
<text x="51.4" y="80.7">1</text>
<text x="51.4" y="83.3">2</text>
<text x="142.8" y="80.7">1</text>
<text x="142.8" y="83.3">2</text>
<text x="295.8" y="83.3">1</text>
<text x="51.4" y="88.3">1</text>
<text x="142.8" y="88.3">1</text>
<text x="295.8" y="85.8">2</text>
<text x="295.8" y="88.3">3</text>
<text x="51.4" y="90.9">2</text>
<text x="51.4" y="96">1</text>
<text x="142.8" y="90.9">2</text>
<text x="142.8" y="96">1</text>
<text x="295.8" y="90.9">4</text>
<text x="295.8" y="93.4">5</text>
<text x="295.8" y="96">6</text>
<text x="51.4" y="98.5">2</text>
<text x="142.8" y="98.5">2</text>
<text x="295.8" y="98.5">7</text>
<text x="295.8" y="101">8</text>
<text x="294.6" y="106.1">10</text>
<text x="295.8" y="103.6">9</text>
<text x="294.6" y="111.2">12</text>
<text x="294.8" y="108.7">11</text>
<text x="295.8" y="116.3">1</text>
<text x="295.8" y="118.8">2</text>
<text x="295.8" y="121.4">3</text>
<text x="295.8" y="123.9">4</text>
<text x="295.8" y="126.4">5</text>
<text x="295.8" y="129">6</text>
<text x="295.8" y="131.5">7</text>
<text x="295.8" y="134.1">8</text>
<text x="295.8" y="136.6">9</text>
<text x="294.6" y="139.1">10</text>
<text x="294.8" y="141.7">11</text>
<text x="294.6" y="144.2">12</text>
<text x="107.9" y="202.6">1</text>
<text x="114.9" y="202.6">2</text>
<text x="107.9" y="205.2">3</text>
<text x="107.9" y="207.7">5</text>
<text x="114.9" y="205.2">4</text>
<text x="114.9" y="207.7">6</text>
<text x="106.9" y="215.3">11</text>
<text x="107.9" y="210.2">7</text>
<text x="107.9" y="212.8">9</text>
<text x="114.9" y="210.2">8</text>
<text x="114.9" y="212.8">10</text>
<text x="114.9" y="215.3">12</text>
<text x="106.7" y="217.9">13</text>
<text x="106.7" y="220.4">15</text>
<text x="114.9" y="217.9">14</text>
<text x="114.9" y="220.4">16</text>
<text x="106.7" y="222.9">17</text>
<text x="106.7" y="225.5">19</text>
<text x="114.9" y="222.9">18</text>
<text x="114.9" y="225.5">20</text>
<text x="106.7" y="228">21</text>
<text x="106.7" y="230.6">23</text>
<text x="106.7" y="233.1">25</text>
<text x="114.9" y="228">22</text>
<text x="114.9" y="230.6">24</text>
<text x="114.9" y="233.1">26</text>
<text x="106.7" y="235.6">27</text>
<text x="114.9" y="235.6">28</text>
</g>
<g font-size="2" fill="#808080">
<text x="95.5" y="59">+5V_IN/2</text>
<text x="186.9" y="59">+5V_IN/2</text>
<text x="95.5" y="66.6">-5V_IN/2</text>
<text x="186.9" y="66.6">-5V_IN/2</text>
<text x="95.5" y="74.2">+15V_IN/3</text>
<text x="186.9" y="74.2">+15V_IN/3</text>
<text x="95.5" y="81.8">-15V_IN/3</text>
<text x="186.9" y="81.8">-15V_IN/3</text>
<text x="95.5" y="89.5">+24V_IN/4</text>
<text x="186.9" y="89.5">+24V_IN/4</text>
<text x="263.2" y="84.1">+5V_IN/2</text>
<text x="263.7" y="89.2">-5V_IN/2</text>
<text x="262.2" y="94.3">+15V_IN/3</text>
<text x="262.7" y="99.4">-15V_IN/3</text>
<text x="262.2" y="104.4">+24V_IN/4</text>
<text x="263.2" y="117.1">+5V_IN/2</text>
<text x="263.7" y="122.2">-5V_IN/2</text>
<text x="262.2" y="127.3">+15V_IN/3</text>
<text x="262.2" y="137.5">+24V_IN/4</text>
<text x="262.7" y="132.4">-15V_IN/3</text>
<text x="83.5" y="203.5">+5V_A/2</text>
<text x="146.2" y="203.7">+5V_B/2</text>
<text x="77.9" y="206">+5V_A_IMON/2</text>
<text x="146.2" y="206.3">+5V_B_IMON/2</text>
<text x="78.3" y="213.6">-5V_A_IMON/2</text>
<text x="83.9" y="211.1">-5V_A/2</text>
<text x="146.2" y="211.4">-5V_B/2</text>
<text x="146.2" y="213.9">-5V_B_IMON/2</text>
<text x="76.9" y="221.3">+15V_A_IMON/3</text>
<text x="82.5" y="218.7">+15V_A/3</text>
<text x="146.2" y="219">+15V_B/3</text>
<text x="146.2" y="221.5">+15V_B_IMON/3</text>
<text x="82.9" y="226.3">-15V_A/3</text>
<text x="146.2" y="226.6">-15V_B/3</text>
<text x="77.3" y="228.9">-15V_A_IMON/3</text>
<text x="81.9" y="231.4">+15V_IN/3</text>
<text x="82.5" y="234">+24V_A/4</text>
<text x="146.2" y="231.7">-15V_IN/3</text>
<text x="146.2" y="229.1">-15V_B_IMON/3</text>
<text x="76.9" y="236.5">+24V_A_IMON/4</text>
<text x="146.2" y="234.2">+24V_B/4</text>
<text x="146.2" y="236.8">+24V_B_IMON/4</text>
</g>
<g font-size="2" fill="#800000">
<text x="345.6" y="230.9">PROJ</text>
<text x="345.6" y="238.5">DATE</text>
<text x="383.7" y="238.5">SHT NAME</text>
<text x="345.6" y="248.7">DWG BY</text>
<text x="383.7" y="258.8">SHEET</text>
</g>
</svg>
